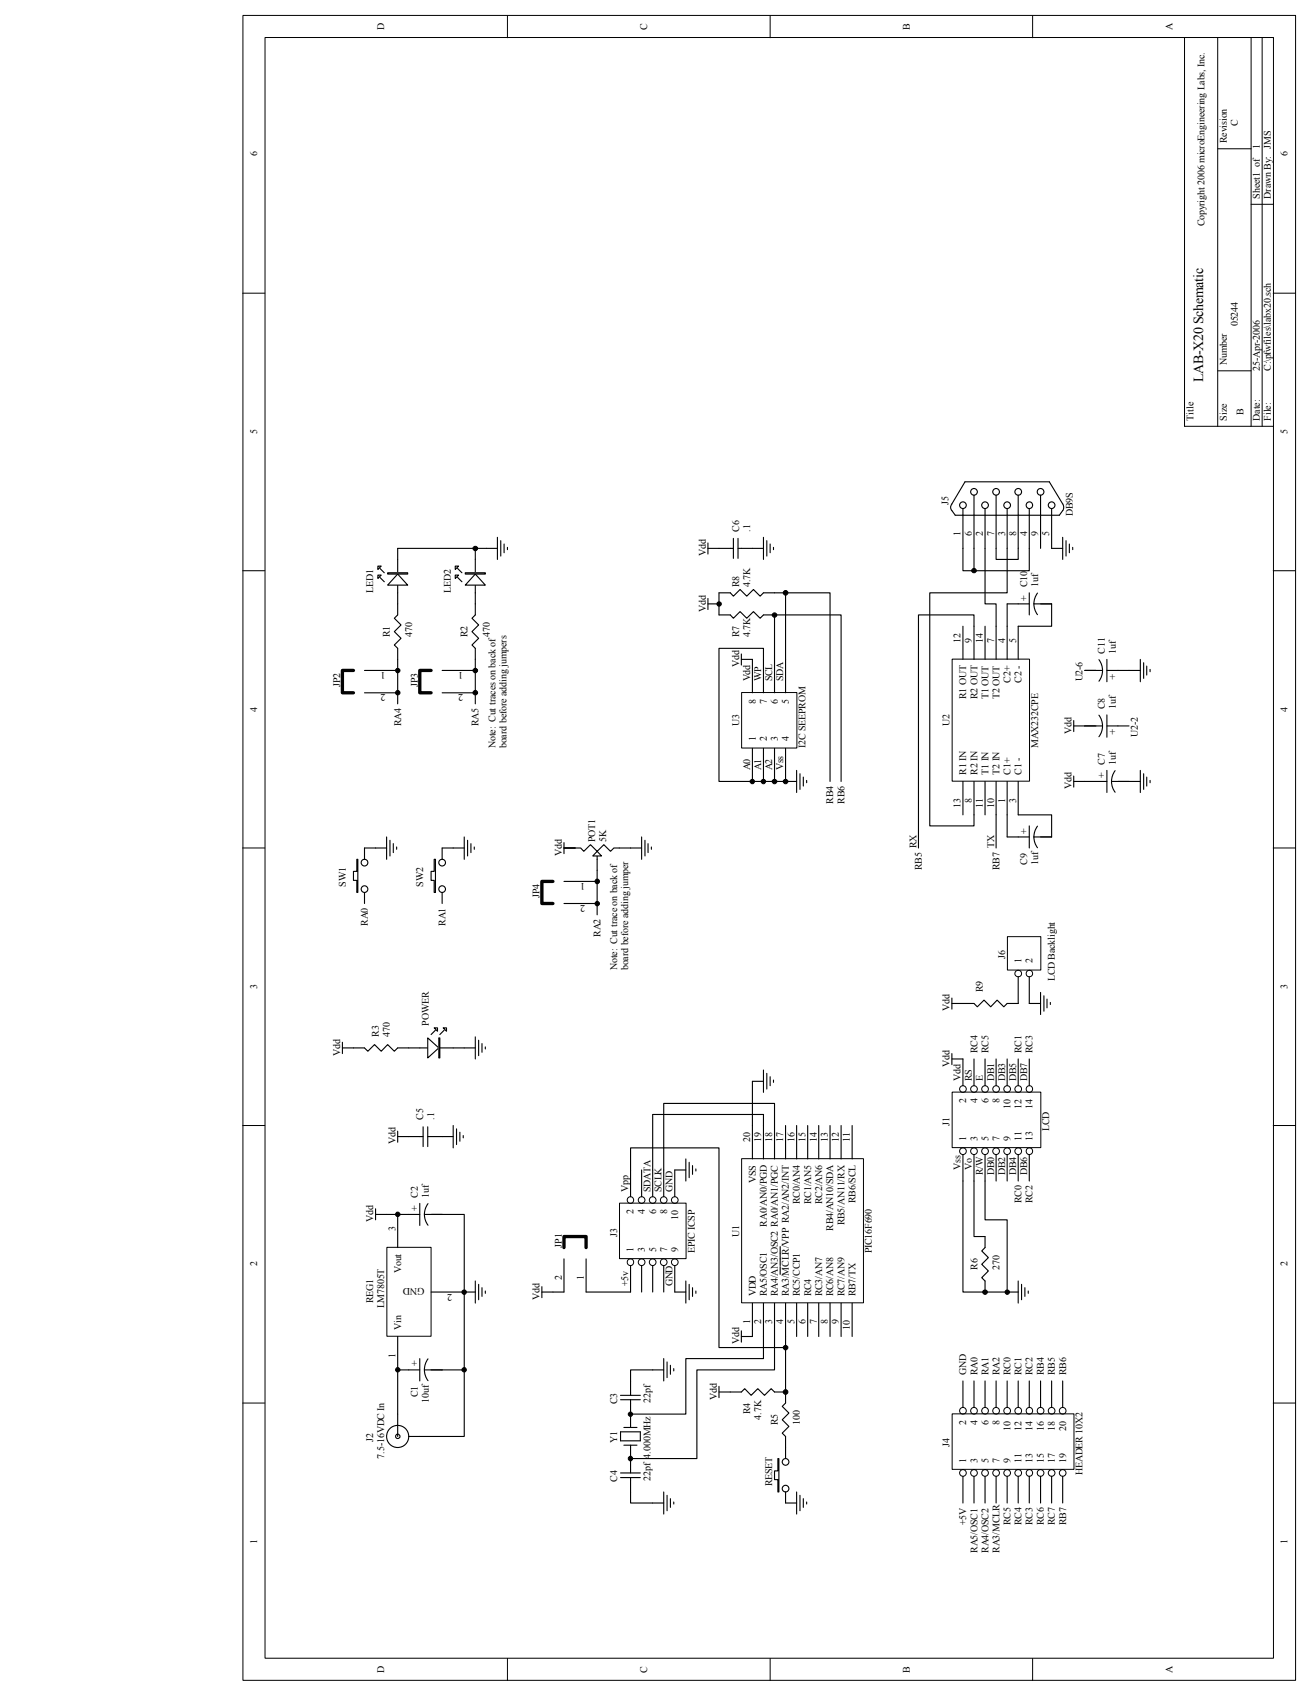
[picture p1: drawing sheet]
<svg xmlns="http://www.w3.org/2000/svg" width="216mm" height="279mm" viewBox="0 0 216 279" stroke-linecap="round" stroke-linejoin="round" font-family="sans-serif">
<g fill="none" stroke="#000" stroke-width=".16">
<path d="M40 2.5h173.4v274.3h-173.4zM43.6 6.2h166.1v267h-166.1zM83.6 2.6v3.6M126.8 2.6v3.6M170.1 2.6v3.6M195.1 6.2v64h14.6M200.5 6.2v64M206 6.2v64M207.9 6.2v64M200.5 24.5h5.5M206 33.7h3.7M40 48.3h3.6"/>
<path d="M209.7 48.3h3.6M200.5 61.1h5.5M40 94h3.6M209.7 94h3.6M40 139.7h3.6M209.7 139.7h3.6M40 185.4h3.6M209.7 185.4h3.6M40 231.1h3.6M209.7 231.1h3.6M83.6 273.2v3.7M126.8 273.2v3.7"/>
<path d="M170.1 273.2v3.7"/>
</g>
<path d="M63.8 205.5h7.2v14.6h-7.2z" fill="#fff"/>
<g fill="none" stroke="#000" stroke-width=".16">
<path d="M63.7 205.5h7.3v14.6h-7.3z"/>
<circle cx="65.5" cy="200.1" r=".37"/>
</g>
<g fill="none" stroke="#000" stroke-width=".18">
<path d="M61.8 199.1v1.9M69.1 198.2v3.7M70.5 198.3l-.5 1-.1 .8M61.8 200.1h1.9M69.1 200.1h-3.6v5.4M69.9 200.1l.1 .7 .5 1M69.9 200.1h2.9M71 212.9h7.3M78.3 211v3.7M78.8 211.6v2.5M79.4 212.1v1.5M79.9 212.7v.4"/>
<path d="M65.5 220.2v5.5h3.6M65.5 233v1.8M67.3 236.6h1.8M69.1 223.8v3.7M69.9 225.7l.1 .7 .5 1.1M69.9 225.7h2.9M70.5 223.9l-.5 1-.1 .8"/>
</g>
<circle cx="65.5" cy="200.1" r=".37" fill="#000"/>
<circle cx="65.5" cy="236.6" r=".37" fill="#fff"/>
<g fill="none" stroke="#000" stroke-width=".18">
<path d="M75.4 93.6l.7 .8M75.4 95.1l.7 .7M78.3 90.3v9.2M65.5 186.4v1.8M65.5 187.2h4.2M69.7 185.6v3.3M70.4 187.2h4.2M70.4 185.6v3.3M74.6 185.4v3.7M75.2 186v2.6M75.7 186.5v1.5M76.3 187.1v.4"/>
<path d="M72.8 200.1h3.7v36.5h-7.4M65.5 225.7v7.3M72.8 225.7h3.7"/>
<circle cx="65.5" cy="236.6" r="1.82"/>
<circle cx="65.5" cy="236.6" r=".37"/>
</g>
<path d="M78.3 94.6l1.6 1.8h-3.3z" fill="#fff"/>
<path d="M78.3 94.6l1.6 1.8h-3.3z" fill="none" stroke="#000" stroke-width=".18"/>
<path d="M76.6 94.4h3.3v.2h-3.3z" fill-rule="evenodd" fill="#fff"/>
<path d="M76.6 94.4h3.3v.2h-3.3z" fill="none" stroke="#000" stroke-width=".18"/>
<path d="M75 93.3h.5l-.5 .5z" fill="#fff"/>
<path d="M75 93.3h.5l-.5 .5z" fill="none" stroke="#000" stroke-width=".18"/>
<path d="M75 94.7h.5l-.5 .6z" fill="#fff"/>
<path d="M62.6 93.6l.7 .8M62.6 95.1l.7 .7M65.5 90.3v9.2M75 94.7h.5l-.5 .6z" fill="none" stroke="#000" stroke-width=".18"/>
<path d="M65.5 94.6l1.6 1.8h-3.3z" fill="#fff"/>
<path d="M65.5 94.6l1.6 1.8h-3.3z" fill="none" stroke="#000" stroke-width=".18"/>
<path d="M63.8 94.4h3.3v.2h-3.3z" fill-rule="evenodd" fill="#fff"/>
<path d="M63.8 94.4h3.3v.2h-3.3z" fill="none" stroke="#000" stroke-width=".18"/>
<path d="M62.2 93.3h.6l-.6 .5z" fill="#fff"/>
<path d="M62.2 93.3h.6l-.6 .5z" fill="none" stroke="#000" stroke-width=".18"/>
<path d="M62.2 94.7h.6l-.6 .6z" fill="#fff"/>
<path d="M62.2 94.7h.6l-.6 .6zM67.3 172.6h9.2M71.7 169.7l-.7 .7M73.2 169.7l-.8 .7" fill="none" stroke="#000" stroke-width=".18"/>
<path d="M70.4 171l1.9 1.6-1.9 1.7z" fill="#fff"/>
<path d="M70.4 171l1.9 1.6-1.9 1.7z" fill="none" stroke="#000" stroke-width=".18"/>
<path d="M72.3 171h.1v3.3h-.1z" fill-rule="evenodd" fill="#fff"/>
<path d="M72.3 171h.1v3.3h-.1z" fill="none" stroke="#000" stroke-width=".18"/>
<path d="M73 169.3h.5v.6z" fill="#fff"/>
<path d="M73 169.3h.5v.6z" fill="none" stroke="#000" stroke-width=".18"/>
<path d="M71.5 169.3h.6v.6z" fill="#fff"/>
<path d="M72.8 139.7v1.9M72.8 147v1.8M56.4 171.7v1.9M56.4 172.6h1.8M71.5 169.3h.6v.6z" fill="none" stroke="#000" stroke-width=".18"/>
<path d="M71.5 141.6h.2v5.4h-.2v-2h-.5v-1.4h.5z" fill-rule="evenodd" fill="#fff"/>
<g fill="none" stroke="#000" stroke-width=".18">
<path d="M65.5 99.5v1.8l-.6 .6 1.1 1.1-1.1 1.1 1.1 1.1-1.1 1.1 .6 .5v1.8M78.3 99.5v1.8l-.6 .6 1.1 1.1-1.1 1.1 1.1 1.1-1.1 1.1 .6 .5v1.8M71.5 141.6h.2v5.4h-.2v-2h-.5v-1.4h.5zM58.2 172.6h1.8l.6 .6 1.1-1.1 1.1 1.1 1-1.1 1.1 1.1 .6-.6h1.8M63.7 200.1h1.8M65.5 234.8v1.8"/>
<circle cx="72.8" cy="142.1" r=".55"/>
<circle cx="72.8" cy="146.5" r=".55"/>
</g>
<path d="M156.8 108.6h12.7v20.1h-12.7z" fill="#fff"/>
<path d="M156.8 108.6h12.7v20.1h-12.7z" fill="none" stroke="#000" stroke-width=".16"/>
<g fill="none" stroke="#000" stroke-width=".18">
<path d="M158.9 79.4h13.9l2.2 3.6 .2 .6a1.73 1.73 0 0 1-.7 1.3h-17.2a2.05 2.05 0 0 1-.8-1.3l.1-.4zM65.5 90.3h16.4M81.9 88.5v3.7M82.5 89.1v2.5M83 89.6v1.5M83.6 90.2v.4M158.6 83.8v10.2h10.9v-10.2M160.4 81.6v12.4M162.2 83.8v15.7h1.8v9.1M164 81.6v10.6h3.7v-10.6M165.9 83.8v13.9h-12.8v38.4h7.3v-7.4M169.5 99.5h-3.6v9.1"/>
<path d="M169.5 97.7v3.6M170.3 99.5l.2 1.1 .4 .7M170.3 99.5h2.9v3.7h-5.5v5.4M170.9 97.7l-.4 .7-.2 1.1M171.4 81.6v8.7M173.2 83.8v6.5h1.8M175 88.5v3.7M175.6 89.1v2.5M176.1 89.6v1.5M176.7 90.2v.4M158.6 103.2v5.4M160.4 108.6v-7.3h-9.1v38.4"/>
<path d="M162.2 103.2v5.4M176.8 119.6h4.8M176.8 118.7v1.8M178.6 110.4h3M181 108.7l.3 .6 .3 1.1M181 117.8l.3 .7 .3 1.1M181.6 110.4l-.1 .8-.5 1M181.6 119.6l-.1 .8-.5 1M182.3 110.4h5.5M182.3 108.6v3.7M182.3 117.8v3.7M182.3 119.6h3.6"/>
<path d="M187.8 108.6v3.7M188.3 109.2v2.6M188.8 109.7v1.5M189.4 110.3v.4M72.8 139.7h3.7M76.5 137.9v3.7M77 138.4v2.6M77.6 139v1.5M78.1 139.5v.4M158.6 128.7v5.5M162.2 128.7v5.5M164 128.7v11"/>
<path d="M165.9 128.7v9.2h3.6M167.7 128.7v5.5h5.5v3.7h-2.9M169.5 136.1v3.6M170.3 137.9l.2 1.1 .4 .7M170.9 136.1l-.4 .7-.2 1.1M176.8 128.7h5.5M176.8 127.8v1.9M182.3 126.9v3.7M183 128.7l.1 .8 .5 1M183 128.7h4.8M183.6 127l-.5 1-.1 .7M187.8 126.9v3.7"/>
<path d="M188.3 127.5v2.5M188.8 128v1.5M189.4 128.6v.3M76.5 172.6h1.8M78.3 170.8v3.7M78.8 171.4v2.5M79.4 171.9v1.5M79.9 172.5v.3"/>
<circle cx="158.6" cy="83.2" r=".55"/>
<circle cx="160.4" cy="81" r=".55"/>
<circle cx="162.2" cy="83.2" r=".55"/>
<circle cx="164" cy="81" r=".55"/>
<circle cx="165.9" cy="83.2" r=".55"/>
<circle cx="167.7" cy="81" r=".55"/>
<circle cx="169.5" cy="83.2" r=".54"/>
<circle cx="171.4" cy="81" r=".55"/>
<circle cx="173.2" cy="83.2" r=".55"/>
</g>
<path d="M156.8 179.9h14.6v9.1h-14.6z" fill="#fff"/>
<g fill="none" stroke="#000" stroke-width=".16">
<path d="M156.8 179.9h14.6v9.2h-14.6z"/>
<circle cx="158.6" cy="179.4" r=".55"/>
<circle cx="160.4" cy="179.4" r=".55"/>
<circle cx="162.2" cy="179.4" r=".55"/>
<circle cx="164" cy="179.4" r=".55"/>
<circle cx="165.9" cy="179.4" r=".55"/>
<circle cx="167.7" cy="179.4" r=".55"/>
<circle cx="169.5" cy="179.4" r=".54"/>
<circle cx="158.6" cy="189.7" r=".55"/>
<circle cx="160.4" cy="189.7" r=".55"/>
<circle cx="162.2" cy="189.7" r=".55"/>
<circle cx="164" cy="189.7" r=".55"/>
<circle cx="165.9" cy="189.7" r=".55"/>
<circle cx="167.7" cy="189.7" r=".55"/>
<circle cx="169.5" cy="189.6" r=".54"/>
</g>
<g fill="none" stroke="#000" stroke-width=".18">
<path d="M158.6 174.5v4.4M160.4 174.5v4.4M162.2 174.5v4.4M164 174.5v4.4M165.9 174.5v4.4M167.7 174.5v4.4M169.5 174.5v4.4M158.6 190.2v22.7h9.1M160.4 190.2v13.5h1.8v1.8l-.5 .6 1.1 1.1-1.1 1.1 1.1 1.1-1.1 1.1 .5 .5v1.9M162.2 190.2v4.4M164 190.2v4.4M165.9 190.2v4.4"/>
<path d="M167.7 190.2v4.4M169.5 190.2v4.4M167.7 211v3.7M168.2 211.6v2.5M168.8 212.1v1.5M169.3 212.7v.4"/>
</g>
<path d="M165.9 154.3h5.5v5.5h-5.5z" fill="#fff"/>
<g fill="none" stroke="#000" stroke-width=".16">
<path d="M165.9 154.3h5.5v5.5h-5.5z"/>
<circle cx="167.7" cy="160.4" r=".55"/>
<circle cx="169.5" cy="160.4" r=".54"/>
<circle cx="76.4" cy="212.9" r=".36"/>
<circle cx="65.5" cy="225.7" r=".36"/>
<circle cx="76.4" cy="225.7" r=".36"/>
</g>
<path d="M92.9 139.7h2.7l.5 .6 1.1-1.1 1.1 1.1 1.1-1.1 1.1 1.1 .6-.6h2.7M98.3 140.3v3.1M156.8 164.4v1.8M156.8 173.6v1.8M156.8 174.5h1.8M167.7 160.9v4.4h-1.8l-.6 .6-1.1-1.1-1 1.1-1.1-1.1-1.1 1.1-.6-.6h-3.6M169.5 160.9v4.4h1.9M171.4 163.5v3.6M171.9 164v2.6M172.4 164.6v1.4M173 165.1v.4M162.2 194.6v6.4h3.7v11.9" fill="none" stroke="#000" stroke-width=".18"/>
<g fill="#000">
<circle cx="76.4" cy="212.9" r=".36"/>
<circle cx="65.5" cy="225.7" r=".36"/>
<circle cx="76.4" cy="225.7" r=".36"/>
</g>
<path d="M98.3 140.3l.8 .7h-1.5z" fill="#fff"/>
<g fill="none" stroke="#000" stroke-width=".18">
<path d="M60 110.4h5.5M60 114.1h5.5M65.5 108.6v7.4M72.8 110.4h5.5M72.8 114.1h5.5M78.3 108.6v7.4M60 139.7v1.9M92.9 139.7h1.8M92.9 138.8v1.8M103.8 139.7h1.9M105.7 137.9v3.7M106.2 138.4v2.6"/>
<path d="M106.7 139v1.5M107.3 139.5v.4M60 147v1.8M92.9 145.2h5.4M92.9 148.8h5.4M98.3 140.3l.8 .7h-1.5zM98.3 143.4v7.3"/>
</g>
<path d="M58.2 110.4h-1.8v3.7h1.8M71 110.4h-1.9v3.7h1.9M91.1 145.2h-1.9v3.6h1.9" fill="none" stroke="#000" stroke-width=".55"/>
<path d="M58.8 141.6h.1v5.4h-.1v-2h-.6v-1.4h.6z" fill-rule="evenodd" fill="#fff"/>
<g fill="none" stroke="#000" stroke-width=".18">
<path d="M118.4 97.7h1.9l.5 .5 1.1-1.1 1.1 1.1 1.1-1.1 1.1 1.1 .5-.5h1.9M118.4 101.3h1.9l.5 .6 1.1-1.1 1.1 1.1 1.1-1.1 1.1 1.1 .5-.6h1.9M60 139.7h3.7M63.7 137.9v3.7M64.2 138.4v2.6M64.8 139v1.5M65.3 139.5v.4M58.8 141.6h.1v5.4h-.1v-2h-.6v-1.4h.6z"/>
<circle cx="60" cy="142.1" r=".55"/>
<circle cx="60" cy="146.5" r=".55"/>
</g>
<path d="M122.2 114.1h9v9.1h-9z" fill="#fff"/>
<path d="M122.1 114.1h9.1v9.1h-9.1z" fill="none" stroke="#000" stroke-width=".16"/>
<g fill="none" stroke="#000" stroke-width=".18">
<path d="M116.6 89.5v1.8M116.6 98.6v1.8M116.6 99.5h1.8M116.6 90.3h4.2M118.4 97.7v3.6M120.8 88.7v3.3M121.5 90.3h4.2M121.5 88.7v3.3M125.7 88.5v3.7M126.3 89.1v2.5M126.8 89.6v1.5M127.4 90.2v.4"/>
<path d="M127.6 97.7h9.1v31M129.4 97.7v16.4M122.1 108.6h1.8v5.5M122.1 107.7v1.9M125.7 114.1v-7.3h-7.3v21.9h5.5M127.6 114.1v-12.8h10.9v27.4M123.9 123.3v5.4M123.9 128.7h7.3M125.7 123.3v5.4M127.6 123.3v5.4M129.4 123.3v5.4M131.2 126.9v3.7"/>
<path d="M131.7 127.5v2.5M132.3 128v1.5M132.8 128.6v.3M129.4 238.5v1.8M129.4 245.8v1.8"/>
</g>
<path d="M128.1 240.3h.2v5.5h-.2v-2h-.5v-1.5h.5z" fill-rule="evenodd" fill="#fff"/>
<g fill="none" stroke="#000" stroke-width=".18">
<path d="M118.4 229.3h3.7l.5-.5 1.1 1.1 1.1-1.1 1.1 1.1 1.1-1.1 .6 .5h1.8v1.8l-.6 .6 1.1 1.1-1.1 1.1 1.1 1.1-1.1 1.1 .6 .5v1.9M118.4 228.4v1.9M128.1 240.3h.2v5.5h-.2v-2h-.5v-1.5h.5z"/>
<circle cx="129.4" cy="245.2" r=".55"/>
<circle cx="129.4" cy="240.8" r=".55"/>
</g>
<path d="M102.1 198.2h10.9v9.1h-10.9z" fill="#fff"/>
<g fill="none" stroke="#000" stroke-width=".16">
<path d="M102 198.2h11v9.1h-11z"/>
<circle cx="103.8" cy="197.7" r=".54"/>
<circle cx="105.7" cy="197.7" r=".55"/>
<circle cx="107.5" cy="197.7" r=".55"/>
<circle cx="109.3" cy="197.7" r=".55"/>
<circle cx="111.1" cy="197.7" r=".55"/>
<circle cx="103.8" cy="207.9" r=".54"/>
<circle cx="105.7" cy="207.9" r=".55"/>
<circle cx="107.5" cy="207.9" r=".55"/>
<circle cx="109.3" cy="207.9" r=".55"/>
<circle cx="111.1" cy="207.9" r=".55"/>
<circle cx="103.8" cy="233" r=".36"/>
<circle cx="129.4" cy="229.3" r=".38"/>
<circle cx="129.4" cy="222" r=".37"/>
<circle cx="103.8" cy="240.3" r=".37"/>
</g>
<g fill="none" stroke="#000" stroke-width=".18">
<path d="M125.7 176.3v3.7M125.7 178.1h-1.8v7.3M126.3 176.8v2.6M126.8 177.4v1.5M127.4 177.9v.4M103.8 197.1v-8h14.6v32.9h11M105.7 192.7v4.4M112.9 192.7h-1.8v4.4M112.9 190.9v3.7M113.5 191.5v2.5M114 192v1.5M114.6 192.6v.3"/>
<path d="M125.7 185.4v-1.8h-18.2v13.5M127.6 185.4v-3.6h-18.3v15.3M89.2 212v1.8M92.9 207.4v5.5h-3.7M96.5 207.4v5.5h7.3v-4.4M105.7 208.5v4.4M107.5 208.5v4.4M109.3 208.5v4.4M111.1 208.5v4.4h1.8M112.9 211v3.7M113.5 211.6v2.5M114 212.1v1.5"/>
<path d="M114.6 212.7v.4M122.1 219.2v1.9M102.2 229.9h3.3M102.2 230.6h3.3M102.2 235.9h3.3v1.5h-3.3zM102.7 235.2h2.2M102.7 238.1h2.2M103.8 230.6v4.6M103.8 238.1v4.6M109.3 225.7h-5.5v4.2M109.3 223.8v3.7M109.9 224.4v2.5"/>
<path d="M110.4 224.9v1.5M111 225.5v.3M122.1 220.2h1.8M125.7 220.2v3.6h-12.8v9.2h-9.1M127.6 220.2v5.5h-12.8v14.6h-11M129.4 220.2v9.1M102.2 242.7h3.3M102.2 243.4h3.3M103.8 243.4v4.2h5.5M109.3 245.8v3.6M109.9 246.3v2.6M110.4 246.9v1.4"/>
<path d="M111 247.4v.4M129.4 247.6h1.8M131.2 245.8v3.6M131.7 246.3v2.6M132.3 246.9v1.4M132.8 247.4v.4"/>
</g>
<path d="M92.9 205.5v-1.8h3.6v1.8" fill="none" stroke="#000" stroke-width=".55"/>
<g fill="#000">
<circle cx="103.8" cy="233" r=".36"/>
<circle cx="129.4" cy="229.3" r=".38"/>
<circle cx="129.4" cy="222" r=".37"/>
<circle cx="103.8" cy="240.3" r=".37"/>
</g>
<path d="M156.8 232.9h20.1v9.1h-20.1z" fill="#fff"/>
<g fill="none" stroke="#000" stroke-width=".16">
<path d="M156.8 232.9h20.1v9.2h-20.1z"/>
<circle cx="78.3" cy="90.4" r=".37"/>
<circle cx="118.4" cy="99.5" r=".36"/>
<circle cx="129.4" cy="97.7" r=".38"/>
<circle cx="65.5" cy="114.1" r=".37"/>
<circle cx="65.5" cy="110.5" r=".36"/>
<circle cx="78.3" cy="114.1" r=".38"/>
<circle cx="78.3" cy="110.5" r=".37"/>
<circle cx="127.6" cy="101.3" r=".37"/>
<circle cx="123.9" cy="128.8" r=".36"/>
<circle cx="125.7" cy="128.8" r=".36"/>
<circle cx="127.6" cy="128.8" r=".37"/>
<circle cx="129.4" cy="128.8" r=".37"/>
<circle cx="98.4" cy="148.9" r=".36"/>
<circle cx="98.4" cy="145.2" r=".37"/>
<circle cx="158.6" cy="232.4" r=".55"/>
<circle cx="160.4" cy="232.4" r=".55"/>
<circle cx="162.2" cy="232.4" r=".55"/>
<circle cx="164" cy="232.4" r=".55"/>
<circle cx="165.9" cy="232.4" r=".55"/>
<circle cx="167.7" cy="232.4" r=".56"/>
<circle cx="169.5" cy="232.4" r=".55"/>
<circle cx="171.4" cy="232.4" r=".56"/>
<circle cx="173.2" cy="232.4" r=".55"/>
<circle cx="175" cy="232.4" r=".55"/>
<circle cx="158.6" cy="242.7" r=".55"/>
<circle cx="160.4" cy="242.7" r=".55"/>
<circle cx="162.2" cy="242.7" r=".55"/>
<circle cx="164" cy="242.7" r=".55"/>
<circle cx="165.9" cy="242.7" r=".55"/>
<circle cx="167.7" cy="242.7" r=".55"/>
<circle cx="169.5" cy="242.6" r=".54"/>
<circle cx="171.4" cy="242.7" r=".55"/>
<circle cx="173.2" cy="242.7" r=".55"/>
<circle cx="175" cy="242.7" r=".55"/>
</g>
<g fill="none" stroke="#000" stroke-width=".18">
<path d="M158.6 227.5v4.4M160.4 227.5v4.4M162.2 227.5v4.4M164 227.5v4.4M165.9 227.5v4.4M167.7 227.5v4.4M169.5 227.5v4.4M171.4 227.5v4.4M173.2 227.5v4.4M175 227.5v4.4M158.6 243.2v4.4M160.4 243.2v4.4"/>
<path d="M162.2 243.2v4.4M164 243.2v4.4M165.9 243.2v4.4M167.7 243.2v4.4M169.5 243.2v4.4M171.4 243.2v4.4M173.2 243.2v4.4M175 243.2v4.4"/>
</g>
<g fill="#000">
<circle cx="78.3" cy="90.4" r=".37"/>
<circle cx="118.4" cy="99.5" r=".36"/>
<circle cx="129.4" cy="97.7" r=".38"/>
<circle cx="65.5" cy="114.1" r=".37"/>
<circle cx="65.5" cy="110.5" r=".36"/>
<circle cx="78.3" cy="114.1" r=".38"/>
<circle cx="78.3" cy="110.5" r=".37"/>
<circle cx="127.6" cy="101.3" r=".37"/>
<circle cx="123.9" cy="128.8" r=".36"/>
<circle cx="125.7" cy="128.8" r=".36"/>
<circle cx="127.6" cy="128.8" r=".37"/>
<circle cx="129.4" cy="128.8" r=".37"/>
<circle cx="98.4" cy="148.9" r=".36"/>
<circle cx="98.4" cy="145.2" r=".37"/>
</g>
<path d="M122.2 190.9h20v23.7h-20z" fill="#fff"/>
<g fill="none" stroke="#000" stroke-width=".16">
<path d="M122.1 190.9h20.1v23.7h-20.1z"/>
<circle cx="160.4" cy="94" r=".37"/>
<circle cx="162.2" cy="212.9" r=".37"/>
<circle cx="165.9" cy="212.9" r=".36"/>
</g>
<g fill="none" stroke="#000" stroke-width=".18">
<path d="M123.9 185.4v5.5M125.7 185.4v5.5M127.6 185.4v5.5M129.4 185.4v5.5M131.2 185.4v5.5M133 185.4v5.5M134.8 185.4v5.5M136.7 185.4v5.5M138.5 185.4v5.5M140.3 185.4v5.5M123.9 214.7v5.5M125.7 214.7v5.5"/>
<path d="M127.6 214.7v5.5M128.5 205.4v3.1M128.5 208.7v1.2M129.4 214.7v5.5M131.2 214.7v5.5M133 214.7v5.5M134.8 214.7v5.5M136.7 214.7v5.5M138.5 214.7v5.5M140.3 214.7v5.5"/>
</g>
<g fill="#000">
<circle cx="160.4" cy="94" r=".37"/>
<circle cx="162.2" cy="212.9" r=".37"/>
<circle cx="165.9" cy="212.9" r=".36"/>
</g>
<text font-size="2.3" x="198.2" y="62.9" transform="rotate(-90 198.2 62.9)">LAB-X20 Schematic</text>
<g font-size="1.6">
<text x="63.3" y="5" transform="rotate(-90 63.3 5)">D</text>
<text x="106.6" y="5" transform="rotate(-90 106.6 5)">C</text>
<text x="149.8" y="5" transform="rotate(-90 149.8 5)">B</text>
<text x="193.1" y="5" transform="rotate(-90 193.1 5)">A</text>
<text x="202" y="23.6" transform="rotate(-90 202 23.6)">Revision</text>
<text x="203.8" y="20.8" transform="rotate(-90 203.8 20.8)">C</text>
<text x="42.3" y="25.8" transform="rotate(-90 42.3 25.8)">6</text>
<text x="207.5" y="24.5" transform="rotate(-90 207.5 24.5)">1</text>
<text x="209.3" y="24.5" transform="rotate(-90 209.3 24.5)">JMS</text>
<text x="212" y="25.8" transform="rotate(-90 212 25.8)">6</text>
<text x="207.5" y="32.7" transform="rotate(-90 207.5 32.7)">Sheet1 of</text>
<text x="209.3" y="32.7" transform="rotate(-90 209.3 32.7)">Drawn By:</text>
<text x="198.4" y="37.3" transform="rotate(-90 198.4 37.3)">Copyright 2006 microEngineering Labs, Inc.</text>
<text x="203.8" y="53.8" transform="rotate(-90 203.8 53.8)">05244</text>
<text x="202" y="60.2" transform="rotate(-90 202 60.2)">Number</text>
<text x="207.5" y="61.1" transform="rotate(-90 207.5 61.1)">25-Apr-2006</text>
<text x="209.3" y="61.1" transform="rotate(-90 209.3 61.1)">C:\pfwfiles\labx20.sch</text>
<text x="42.3" y="71.5" transform="rotate(-90 42.3 71.5)">5</text>
<text x="196.6" y="69.3" transform="rotate(-90 196.6 69.3)">Title</text>
<text x="202" y="69.3" transform="rotate(-90 202 69.3)">Size</text>
<text x="204.8" y="68.4" transform="rotate(-90 204.8 68.4)">B</text>
<text x="207.5" y="69.3" transform="rotate(-90 207.5 69.3)">Date:</text>
<text x="209.3" y="69.3" transform="rotate(-90 209.3 69.3)">File:</text>
<text x="212" y="71.5" transform="rotate(-90 212 71.5)">5</text>
<text x="156.2" y="83.2" transform="rotate(-90 156.2 83.2)">J5</text>
<text x="121.7" y="87.6" transform="rotate(-90 121.7 87.6)">C6</text>
<text x="123.5" y="87.6" transform="rotate(-90 123.5 87.6)">.1</text>
<text x="158.2" y="88.3" transform="rotate(-90 158.2 88.3)">1</text>
<text x="160" y="88.3" transform="rotate(-90 160 88.3)">6</text>
<text x="161.8" y="88.3" transform="rotate(-90 161.8 88.3)">2</text>
<text x="163.7" y="88.3" transform="rotate(-90 163.7 88.3)">7</text>
<text x="165.5" y="88.3" transform="rotate(-90 165.5 88.3)">3</text>
<text x="167.3" y="88.3" transform="rotate(-90 167.3 88.3)">8</text>
<text x="169.2" y="88.3" transform="rotate(-90 169.2 88.3)">4</text>
<text x="171" y="88.3" transform="rotate(-90 171 88.3)">9</text>
<text x="172.8" y="88.3" transform="rotate(-90 172.8 88.3)">5</text>
<text x="176.7" y="85" transform="rotate(-90 176.7 85)">DB9S</text>
<text x="116.2" y="91.6" transform="rotate(-90 116.2 91.6)">Vdd</text>
<text x="61.5" y="97.6" transform="rotate(-90 61.5 97.6)">LED1</text>
<text x="74.3" y="97.6" transform="rotate(-90 74.3 97.6)">LED2</text>
<text x="116.2" y="100.8" transform="rotate(-90 116.2 100.8)">Vdd</text>
<text x="121.7" y="96.7" transform="rotate(-90 121.7 96.7)">R8</text>
<text x="123.5" y="96.7" transform="rotate(-90 123.5 96.7)">4.7K</text>
<text x="169.2" y="98.9" transform="rotate(-90 169.2 98.9)">+</text>
<text x="169.2" y="96.7" transform="rotate(-90 169.2 96.7)">C10</text>
<text x="171" y="96.7" transform="rotate(-90 171 96.7)">1uf</text>
<text x="64.2" y="104.9" transform="rotate(-90 64.2 104.9)">R1</text>
<text x="67.9" y="104.9" transform="rotate(-90 67.9 104.9)">470</text>
<text x="77" y="104.9" transform="rotate(-90 77 104.9)">R2</text>
<text x="80.6" y="104.9" transform="rotate(-90 80.6 104.9)">470</text>
<text x="121.7" y="104.9" transform="rotate(-90 121.7 104.9)">R7</text>
<text x="123.5" y="104.9" transform="rotate(-90 123.5 104.9)">4.7K</text>
<text x="158.2" y="105.9" transform="rotate(-90 158.2 105.9)">12</text>
<text x="160" y="105.9" transform="rotate(-90 160 105.9)">9</text>
<text x="161.8" y="105.9" transform="rotate(-90 161.8 105.9)">14</text>
<text x="163.7" y="105.9" transform="rotate(-90 163.7 105.9)">7</text>
<text x="165.5" y="105.9" transform="rotate(-90 165.5 105.9)">4</text>
<text x="167.3" y="105.9" transform="rotate(-90 167.3 105.9)">5</text>
<text x="181.9" y="107.7" transform="rotate(-90 181.9 107.7)">C11</text>
<text x="183.8" y="107.7" transform="rotate(-90 183.8 107.7)">1uf</text>
<text x="56" y="113.2" transform="rotate(-90 56 113.2)">JP2</text>
<text x="63.5" y="110.7" transform="rotate(-180 63.5 110.7)">1</text>
<text x="68.8" y="113.2" transform="rotate(-90 68.8 113.2)">JP3</text>
<text x="76.3" y="110.7" transform="rotate(-180 76.3 110.7)">1</text>
<text x="121.7" y="109.9" transform="rotate(-90 121.7 109.9)">Vdd</text>
<text x="123.5" y="112.3" transform="rotate(-90 123.5 112.3)">Vdd</text>
<text x="125.3" y="112.3" transform="rotate(-90 125.3 112.3)">WP</text>
<text x="127.2" y="112.3" transform="rotate(-90 127.2 112.3)">SCL</text>
<text x="129" y="112.3" transform="rotate(-90 129 112.3)">SDA</text>
<text x="166.4" y="112.4" transform="rotate(-90 166.4 112.4)">C2+</text>
<text x="168.2" y="112.4" transform="rotate(-90 168.2 112.4)">C2 -</text>
<text x="178.3" y="112.3" transform="rotate(-90 178.3 112.3)">U2-6</text>
<text x="182.7" y="111" transform="rotate(90 182.7 111)">+</text>
<text x="42.3" y="117.2" transform="rotate(-90 42.3 117.2)">4</text>
<text x="63.5" y="114.4" transform="rotate(-180 63.5 114.4)">2</text>
<text x="66" y="119.6" transform="rotate(-90 66 119.6)">RA4</text>
<text x="76.3" y="114.4" transform="rotate(-180 76.3 114.4)">2</text>
<text x="78.8" y="119.6" transform="rotate(-90 78.8 119.6)">RA5</text>
<text x="121.7" y="119.6" transform="rotate(-90 121.7 119.6)">U3</text>
<text x="124.5" y="115.9" transform="rotate(-90 124.5 115.9)">8</text>
<text x="126.3" y="115.9" transform="rotate(-90 126.3 115.9)">7</text>
<text x="128.1" y="115.9" transform="rotate(-90 128.1 115.9)">6</text>
<text x="129.9" y="115.9" transform="rotate(-90 129.9 115.9)">5</text>
<text x="156.4" y="119.6" transform="rotate(-90 156.4 119.6)">U2</text>
<text x="159.1" y="115.2" transform="rotate(-90 159.1 115.2)">R1 OUT</text>
<text x="161" y="115.2" transform="rotate(-90 161 115.2)">R2 OUT</text>
<text x="162.8" y="115.2" transform="rotate(-90 162.8 115.2)">T1 OUT</text>
<text x="164.6" y="115.2" transform="rotate(-90 164.6 115.2)">T2 OUT</text>
<text x="181.9" y="116.8" transform="rotate(-90 181.9 116.8)">C8</text>
<text x="183.8" y="116.8" transform="rotate(-90 183.8 116.8)">1uf</text>
<text x="212" y="117.2" transform="rotate(-90 212 117.2)">4</text>
<text x="81.6" y="123.2" transform="rotate(-90 81.6 123.2)">Note: Cut traces on back of</text>
<text x="83.4" y="123.2" transform="rotate(-90 83.4 123.2)">board before adding jumpers</text>
<text x="124.5" y="122.1" transform="rotate(-90 124.5 122.1)">1</text>
<text x="126.3" y="122.1" transform="rotate(-90 126.3 122.1)">2</text>
<text x="128.1" y="122.1" transform="rotate(-90 128.1 122.1)">3</text>
<text x="129.9" y="122.1" transform="rotate(-90 129.9 122.1)">4</text>
<text x="132.7" y="123.2" transform="rotate(-90 132.7 123.2)">I2C SEEPROM</text>
<text x="171" y="123.2" transform="rotate(-90 171 123.2)">MAX232CPE</text>
<text x="176.4" y="120.9" transform="rotate(-90 176.4 120.9)">Vdd</text>
<text x="181.9" y="126" transform="rotate(-90 181.9 126)">C7</text>
<text x="182.7" y="120.1" transform="rotate(90 182.7 120.1)">+</text>
<text x="183.8" y="126" transform="rotate(-90 183.8 126)">1uf</text>
<text x="187.4" y="121.4" transform="rotate(-90 187.4 121.4)">U2-2</text>
<text x="123.5" y="126.9" transform="rotate(-90 123.5 126.9)">A0</text>
<text x="125.3" y="126.9" transform="rotate(-90 125.3 126.9)">A1</text>
<text x="127.2" y="126.9" transform="rotate(-90 127.2 126.9)">A2</text>
<text x="129" y="126.9" transform="rotate(-90 129 126.9)">Vss</text>
<text x="159.1" y="127.6" transform="rotate(-90 159.1 127.6)">R1 IN</text>
<text x="161" y="127.6" transform="rotate(-90 161 127.6)">R2 IN</text>
<text x="162.8" y="127.6" transform="rotate(-90 162.8 127.6)">T1 IN</text>
<text x="164.6" y="127.6" transform="rotate(-90 164.6 127.6)">T2 IN</text>
<text x="166.4" y="127.6" transform="rotate(-90 166.4 127.6)">C1+</text>
<text x="168.2" y="127.6" transform="rotate(-90 168.2 127.6)">C1 -</text>
<text x="176.4" y="130" transform="rotate(-90 176.4 130)">Vdd</text>
<text x="181.9" y="128.2" transform="rotate(-90 181.9 128.2)">+</text>
<text x="137.2" y="132.4" transform="rotate(-90 137.2 132.4)">RB4</text>
<text x="139.1" y="132.4" transform="rotate(-90 139.1 132.4)">RB6</text>
<text x="158.2" y="133.1" transform="rotate(-90 158.2 133.1)">13</text>
<text x="160" y="132.2" transform="rotate(-90 160 132.2)">8</text>
<text x="161.8" y="133.1" transform="rotate(-90 161.8 133.1)">11</text>
<text x="163.7" y="133.1" transform="rotate(-90 163.7 133.1)">10</text>
<text x="165.5" y="132.2" transform="rotate(-90 165.5 132.2)">1</text>
<text x="167.3" y="132.2" transform="rotate(-90 167.3 132.2)">3</text>
<text x="169.2" y="137.3" transform="rotate(-90 169.2 137.3)">+</text>
<text x="92.5" y="141" transform="rotate(-90 92.5 141)">Vdd</text>
<text x="98" y="138.8" transform="rotate(-90 98 138.8)">POT1</text>
<text x="99.8" y="138.8" transform="rotate(-90 99.8 138.8)">5K</text>
<text x="150.9" y="139.7" transform="rotate(-90 150.9 139.7)">RX</text>
<text x="151.8" y="143.3" transform="rotate(-90 151.8 143.3)">RB5</text>
<text x="163.7" y="139.7" transform="rotate(-90 163.7 139.7)">TX</text>
<text x="164.6" y="143.3" transform="rotate(-90 164.6 143.3)">RB7</text>
<text x="169.2" y="142.5" transform="rotate(-90 169.2 142.5)">C9</text>
<text x="171" y="142.5" transform="rotate(-90 171 142.5)">1uf</text>
<text x="56.9" y="146.1" transform="rotate(-90 56.9 146.1)">SW1</text>
<text x="69.7" y="146.1" transform="rotate(-90 69.7 146.1)">SW2</text>
<text x="88.9" y="147.9" transform="rotate(-90 88.9 147.9)">JP4</text>
<text x="96.4" y="145.5" transform="rotate(-180 96.4 145.5)">1</text>
<text x="96.4" y="149.1" transform="rotate(-180 96.4 149.1)">2</text>
<text x="60.6" y="152.5" transform="rotate(-90 60.6 152.5)">RA0</text>
<text x="73.4" y="152.5" transform="rotate(-90 73.4 152.5)">RA1</text>
<text x="98.9" y="154.3" transform="rotate(-90 98.9 154.3)">RA2</text>
<text x="101.6" y="159.8" transform="rotate(-90 101.6 159.8)">Note: Cut trace on back of</text>
<text x="103.5" y="159.8" transform="rotate(-90 103.5 159.8)">board before adding jumper</text>
<text x="165.5" y="158" transform="rotate(-90 165.5 158)">J6</text>
<text x="168.2" y="158.7" transform="rotate(-90 168.2 158.7)">1</text>
<text x="170.1" y="158.7" transform="rotate(-90 170.1 158.7)">2</text>
<text x="173.7" y="161.6" transform="rotate(-90 173.7 161.6)">LCD Backlight</text>
<text x="42.3" y="162.9" transform="rotate(-90 42.3 162.9)">3</text>
<text x="156.4" y="166.6" transform="rotate(-90 156.4 166.6)">Vdd</text>
<text x="161.8" y="163.4" transform="rotate(-90 161.8 163.4)">R9</text>
<text x="212" y="162.9" transform="rotate(-90 212 162.9)">3</text>
<text x="56" y="173.9" transform="rotate(-90 56 173.9)">Vdd</text>
<text x="62.4" y="170.8" transform="rotate(-90 62.4 170.8)">R3</text>
<text x="64.2" y="170.8" transform="rotate(-90 64.2 170.8)">470</text>
<text x="70.6" y="169" transform="rotate(-90 70.6 169)">POWER</text>
<text x="161" y="173.5" transform="rotate(-90 161 173.5)">RC4</text>
<text x="162.8" y="173.5" transform="rotate(-90 162.8 173.5)">RC5</text>
<text x="168.2" y="173.5" transform="rotate(-90 168.2 173.5)">RC1</text>
<text x="170.1" y="173.5" transform="rotate(-90 170.1 173.5)">RC3</text>
<text x="156.4" y="175.7" transform="rotate(-90 156.4 175.7)">Vdd</text>
<text x="158.2" y="178.1" transform="rotate(-90 158.2 178.1)">Vdd</text>
<text x="160" y="178.1" transform="rotate(-90 160 178.1)">RS</text>
<text x="161.8" y="178.1" transform="rotate(-90 161.8 178.1)">E</text>
<text x="163.7" y="178.1" transform="rotate(-90 163.7 178.1)">DB1</text>
<text x="165.5" y="178.1" transform="rotate(-90 165.5 178.1)">DB3</text>
<text x="167.3" y="178.1" transform="rotate(-90 167.3 178.1)">DB5</text>
<text x="169.2" y="178.1" transform="rotate(-90 169.2 178.1)">DB7</text>
<text x="69.7" y="184.5" transform="rotate(-90 69.7 184.5)">C5</text>
<text x="71.5" y="184.5" transform="rotate(-90 71.5 184.5)">.1</text>
<text x="156.4" y="185.4" transform="rotate(-90 156.4 185.4)">J1</text>
<text x="159.1" y="181.7" transform="rotate(-90 159.1 181.7)">2</text>
<text x="161" y="181.7" transform="rotate(-90 161 181.7)">4</text>
<text x="162.8" y="181.7" transform="rotate(-90 162.8 181.7)">6</text>
<text x="164.6" y="181.7" transform="rotate(-90 164.6 181.7)">8</text>
<text x="166.4" y="182.7" transform="rotate(-90 166.4 182.7)">10</text>
<text x="168.2" y="182.7" transform="rotate(-90 168.2 182.7)">12</text>
<text x="170.1" y="182.7" transform="rotate(-90 170.1 182.7)">14</text>
<text x="65.2" y="188.5" transform="rotate(-90 65.2 188.5)">Vdd</text>
<text x="123.5" y="188.2" transform="rotate(-90 123.5 188.2)">20</text>
<text x="125.3" y="188.2" transform="rotate(-90 125.3 188.2)">19</text>
<text x="127.2" y="188.2" transform="rotate(-90 127.2 188.2)">18</text>
<text x="129" y="188.2" transform="rotate(-90 129 188.2)">17</text>
<text x="130.9" y="188.2" transform="rotate(-90 130.9 188.2)">16</text>
<text x="132.7" y="188.2" transform="rotate(-90 132.7 188.2)">15</text>
<text x="134.5" y="188.2" transform="rotate(-90 134.5 188.2)">14</text>
<text x="136.3" y="188.2" transform="rotate(-90 136.3 188.2)">13</text>
<text x="138.1" y="188.2" transform="rotate(-90 138.1 188.2)">12</text>
<text x="140" y="188.2" transform="rotate(-90 140 188.2)">11</text>
<text x="159.1" y="188" transform="rotate(-90 159.1 188)">1</text>
<text x="161" y="188" transform="rotate(-90 161 188)">3</text>
<text x="162.8" y="188" transform="rotate(-90 162.8 188)">5</text>
<text x="164.6" y="188" transform="rotate(-90 164.6 188)">7</text>
<text x="166.4" y="188" transform="rotate(-90 166.4 188)">9</text>
<text x="168.2" y="188" transform="rotate(-90 168.2 188)">11</text>
<text x="170.1" y="188" transform="rotate(-90 170.1 188)">13</text>
<text x="172.8" y="186.3" transform="rotate(-90 172.8 186.3)">LCD</text>
<text x="68.8" y="197.3" transform="rotate(-90 68.8 197.3)">C2</text>
<text x="70.6" y="197.3" transform="rotate(-90 70.6 197.3)">1uf</text>
<text x="103.5" y="196.4" transform="rotate(-90 103.5 196.4)">Vpp</text>
<text x="107.1" y="196.4" transform="rotate(-90 107.1 196.4)">SDATA</text>
<text x="108.9" y="196.4" transform="rotate(-90 108.9 196.4)">SCLK</text>
<text x="110.7" y="196.4" transform="rotate(-90 110.7 196.4)">GND</text>
<text x="124.5" y="194.9" transform="rotate(-90 124.5 194.9)">VSS</text>
<text x="158.2" y="192.7" transform="rotate(-90 158.2 192.7)">Vss</text>
<text x="160" y="192.7" transform="rotate(-90 160 192.7)">Vo</text>
<text x="161.8" y="193.6" transform="rotate(-90 161.8 193.6)">R/W</text>
<text x="163.7" y="193.6" transform="rotate(-90 163.7 193.6)">DB0</text>
<text x="165.5" y="193.6" transform="rotate(-90 165.5 193.6)">DB2</text>
<text x="167.3" y="193.6" transform="rotate(-90 167.3 193.6)">DB4</text>
<text x="169.2" y="193.6" transform="rotate(-90 169.2 193.6)">DB6</text>
<text x="61.5" y="201.3" transform="rotate(-90 61.5 201.3)">Vdd</text>
<text x="65.2" y="202.8" transform="rotate(-90 65.2 202.8)">3</text>
<text x="68.8" y="199.5" transform="rotate(-90 68.8 199.5)">+</text>
<text x="101.6" y="203.7" transform="rotate(-90 101.6 203.7)">J3</text>
<text x="104.4" y="200" transform="rotate(-90 104.4 200)">2</text>
<text x="106.2" y="200" transform="rotate(-90 106.2 200)">4</text>
<text x="108" y="200" transform="rotate(-90 108 200)">6</text>
<text x="109.9" y="200" transform="rotate(-90 109.9 200)">8</text>
<text x="111.7" y="201" transform="rotate(-90 111.7 201)">10</text>
<text x="121.7" y="203.7" transform="rotate(-90 121.7 203.7)">U1</text>
<text x="126.3" y="202.1" transform="rotate(-90 126.3 202.1)">RA0/AN0/PGD</text>
<text x="131.7" y="198.4" transform="rotate(-90 131.7 198.4)">RC0/AN4</text>
<text x="133.6" y="198.4" transform="rotate(-90 133.6 198.4)">RC1/AN5</text>
<text x="135.4" y="198.4" transform="rotate(-90 135.4 198.4)">RC2/AN6</text>
<text x="137.2" y="202.8" transform="rotate(-90 137.2 202.8)">RB4/AN10/SDA</text>
<text x="139.1" y="201.9" transform="rotate(-90 139.1 201.9)">RB5/AN11/RX</text>
<text x="140.9" y="198.2" transform="rotate(-90 140.9 198.2)">RB6/SCL</text>
<text x="168.2" y="198.2" transform="rotate(-90 168.2 198.2)">RC0</text>
<text x="170.1" y="198.2" transform="rotate(-90 170.1 198.2)">RC2</text>
<text x="42.3" y="208.6" transform="rotate(-90 42.3 208.6)">2</text>
<text x="66" y="209.7" transform="rotate(-90 66 209.7)">Vout</text>
<text x="92.5" y="205.5" transform="rotate(-90 92.5 205.5)">JP1</text>
<text x="104.4" y="206.2" transform="rotate(-90 104.4 206.2)">1</text>
<text x="106.2" y="206.2" transform="rotate(-90 106.2 206.2)">3</text>
<text x="108" y="206.2" transform="rotate(-90 108 206.2)">5</text>
<text x="109.9" y="206.2" transform="rotate(-90 109.9 206.2)">7</text>
<text x="111.7" y="206.2" transform="rotate(-90 111.7 206.2)">9</text>
<text x="114.4" y="206.5" transform="rotate(-90 114.4 206.5)">EPIC ICSP</text>
<text x="143.6" y="206.5" transform="rotate(-90 143.6 206.5)">PIC16F690</text>
<text x="161" y="209.2" transform="rotate(-90 161 209.2)">R6</text>
<text x="164.6" y="209.2" transform="rotate(-90 164.6 209.2)">270</text>
<text x="212" y="208.6" transform="rotate(-90 212 208.6)">2</text>
<text x="61.5" y="214.7" transform="rotate(-90 61.5 214.7)">REG1</text>
<text x="63.3" y="215.6" transform="rotate(-90 63.3 215.6)">LM7805T</text>
<text x="69.9" y="212.2" transform="rotate(-180 69.9 212.2)">GND</text>
<text x="74.5" y="213.1" transform="rotate(-180 74.5 213.1)">2</text>
<text x="88.9" y="214.1" transform="rotate(-90 88.9 214.1)">Vdd</text>
<text x="92.5" y="210.8" transform="rotate(-90 92.5 210.8)">2</text>
<text x="96.1" y="210.8" transform="rotate(-90 96.1 210.8)">1</text>
<text x="103.5" y="211.9" transform="rotate(-90 103.5 211.9)">+5v</text>
<text x="110.7" y="211.9" transform="rotate(-90 110.7 211.9)">GND</text>
<text x="124.5" y="213.6" transform="rotate(-90 124.5 213.6)">VDD</text>
<text x="126.3" y="213.6" transform="rotate(-90 126.3 213.6)">RA5/OSC1</text>
<text x="128.1" y="213.6" transform="rotate(-90 128.1 213.6)">RA4/AN3/OSC2 RA0/AN1/PGC</text>
<text x="129.9" y="213.6" transform="rotate(-90 129.9 213.6)">RA3/MCLR/VPP RA2/AN2/INT</text>
<text x="131.7" y="213.6" transform="rotate(-90 131.7 213.6)">RC5/CCP1</text>
<text x="133.6" y="213.6" transform="rotate(-90 133.6 213.6)">RC4</text>
<text x="135.4" y="213.6" transform="rotate(-90 135.4 213.6)">RC3/AN7</text>
<text x="137.2" y="213.6" transform="rotate(-90 137.2 213.6)">RC6/AN8</text>
<text x="139.1" y="213.6" transform="rotate(-90 139.1 213.6)">RC7/AN9</text>
<text x="140.9" y="213.6" transform="rotate(-90 140.9 213.6)">RB7/TX</text>
<text x="66" y="219.1" transform="rotate(-90 66 219.1)">Vin</text>
<text x="121.7" y="221.4" transform="rotate(-90 121.7 221.4)">Vdd</text>
<text x="123.5" y="218.1" transform="rotate(-90 123.5 218.1)">1</text>
<text x="125.3" y="218.1" transform="rotate(-90 125.3 218.1)">2</text>
<text x="127.2" y="218.1" transform="rotate(-90 127.2 218.1)">3</text>
<text x="129" y="218.1" transform="rotate(-90 129 218.1)">4</text>
<text x="130.9" y="218.1" transform="rotate(-90 130.9 218.1)">5</text>
<text x="132.7" y="218.1" transform="rotate(-90 132.7 218.1)">6</text>
<text x="134.5" y="218.1" transform="rotate(-90 134.5 218.1)">7</text>
<text x="136.3" y="218.1" transform="rotate(-90 136.3 218.1)">8</text>
<text x="138.1" y="218.1" transform="rotate(-90 138.1 218.1)">9</text>
<text x="140" y="219.1" transform="rotate(-90 140 219.1)">10</text>
<text x="65.2" y="223.6" transform="rotate(-90 65.2 223.6)">1</text>
<text x="68.8" y="225.1" transform="rotate(-90 68.8 225.1)">+</text>
<text x="159.1" y="226.6" transform="rotate(-90 159.1 226.6)">GND</text>
<text x="161" y="226.6" transform="rotate(-90 161 226.6)">RA0</text>
<text x="162.8" y="226.6" transform="rotate(-90 162.8 226.6)">RA1</text>
<text x="164.6" y="226.6" transform="rotate(-90 164.6 226.6)">RA2</text>
<text x="166.4" y="226.6" transform="rotate(-90 166.4 226.6)">RC0</text>
<text x="168.2" y="226.6" transform="rotate(-90 168.2 226.6)">RC1</text>
<text x="170.1" y="226.6" transform="rotate(-90 170.1 226.6)">RC2</text>
<text x="171.9" y="226.6" transform="rotate(-90 171.9 226.6)">RB4</text>
<text x="173.7" y="226.6" transform="rotate(-90 173.7 226.6)">RB5</text>
<text x="175.6" y="226.6" transform="rotate(-90 175.6 226.6)">RB6</text>
<text x="68.8" y="230.2" transform="rotate(-90 68.8 230.2)">C1</text>
<text x="70.6" y="231.1" transform="rotate(-90 70.6 231.1)">10uf</text>
<text x="101.6" y="231.3" transform="rotate(-90 101.6 231.3)">C3</text>
<text x="107.1" y="231.1" transform="rotate(-90 107.1 231.1)">22pf</text>
<text x="118.1" y="230.6" transform="rotate(-90 118.1 230.6)">Vdd</text>
<text x="123.5" y="233" transform="rotate(-90 123.5 233)">R4</text>
<text x="125.3" y="233.8" transform="rotate(-90 125.3 233.8)">4.7K</text>
<text x="61.5" y="237.5" transform="rotate(-90 61.5 237.5)">J2</text>
<text x="101.6" y="237.7" transform="rotate(-90 101.6 237.7)">Y1</text>
<text x="128.1" y="234.8" transform="rotate(-90 128.1 234.8)">R5</text>
<text x="131.7" y="234.8" transform="rotate(-90 131.7 234.8)">100</text>
<text x="156.4" y="238.4" transform="rotate(-90 156.4 238.4)">J4</text>
<text x="159.1" y="234.8" transform="rotate(-90 159.1 234.8)">2</text>
<text x="161" y="234.8" transform="rotate(-90 161 234.8)">4</text>
<text x="162.8" y="234.8" transform="rotate(-90 162.8 234.8)">6</text>
<text x="164.6" y="234.8" transform="rotate(-90 164.6 234.8)">8</text>
<text x="166.4" y="235.7" transform="rotate(-90 166.4 235.7)">10</text>
<text x="168.2" y="235.7" transform="rotate(-90 168.2 235.7)">12</text>
<text x="170.1" y="235.7" transform="rotate(-90 170.1 235.7)">14</text>
<text x="171.9" y="235.7" transform="rotate(-90 171.9 235.7)">16</text>
<text x="173.7" y="235.7" transform="rotate(-90 173.7 235.7)">18</text>
<text x="175.6" y="235.7" transform="rotate(-90 175.6 235.7)">20</text>
<text x="63.3" y="240.3" transform="rotate(-90 63.3 240.3)">7.5-16VDC In</text>
<text x="101.6" y="244.1" transform="rotate(-90 101.6 244.1)">C4</text>
<text x="107.1" y="243.9" transform="rotate(-90 107.1 243.9)">22pf</text>
<text x="107.1" y="240.3" transform="rotate(-90 107.1 240.3)">4.000MHz</text>
<text x="127.2" y="244.9" transform="rotate(-90 127.2 244.9)">RESET</text>
<text x="159.1" y="241" transform="rotate(-90 159.1 241)">1</text>
<text x="161" y="241" transform="rotate(-90 161 241)">3</text>
<text x="162.8" y="241" transform="rotate(-90 162.8 241)">5</text>
<text x="164.6" y="241" transform="rotate(-90 164.6 241)">7</text>
<text x="166.4" y="241" transform="rotate(-90 166.4 241)">9</text>
<text x="168.2" y="241" transform="rotate(-90 168.2 241)">11</text>
<text x="170.1" y="241" transform="rotate(-90 170.1 241)">13</text>
<text x="171.9" y="241" transform="rotate(-90 171.9 241)">15</text>
<text x="173.7" y="241" transform="rotate(-90 173.7 241)">17</text>
<text x="175.6" y="241" transform="rotate(-90 175.6 241)">19</text>
<text x="178.3" y="243" transform="rotate(-90 178.3 243)">HEADER 10X2</text>
<text x="159.1" y="251.2" transform="rotate(-90 159.1 251.2)">+5V</text>
<text x="166.4" y="251.2" transform="rotate(-90 166.4 251.2)">RC5</text>
<text x="168.2" y="251.2" transform="rotate(-90 168.2 251.2)">RC4</text>
<text x="170.1" y="251.2" transform="rotate(-90 170.1 251.2)">RC3</text>
<text x="171.9" y="251.2" transform="rotate(-90 171.9 251.2)">RC6</text>
<text x="173.7" y="251.2" transform="rotate(-90 173.7 251.2)">RC7</text>
<text x="175.6" y="251.2" transform="rotate(-90 175.6 251.2)">RB7</text>
<text x="42.3" y="254.3" transform="rotate(-90 42.3 254.3)">1</text>
<text x="161" y="255.8" transform="rotate(-90 161 255.8)">RA5/OSC1</text>
<text x="162.8" y="255.8" transform="rotate(-90 162.8 255.8)">RA4/OSC2</text>
<text x="164.6" y="255.8" transform="rotate(-90 164.6 255.8)">RA3/MCLR</text>
<text x="212" y="254.3" transform="rotate(-90 212 254.3)">1</text>
<text x="63.3" y="275.5" transform="rotate(-90 63.3 275.5)">D</text>
<text x="106.6" y="275.5" transform="rotate(-90 106.6 275.5)">C</text>
<text x="149.8" y="275.5" transform="rotate(-90 149.8 275.5)">B</text>
<text x="193.1" y="275.5" transform="rotate(-90 193.1 275.5)">A</text>
</g>
</svg>
